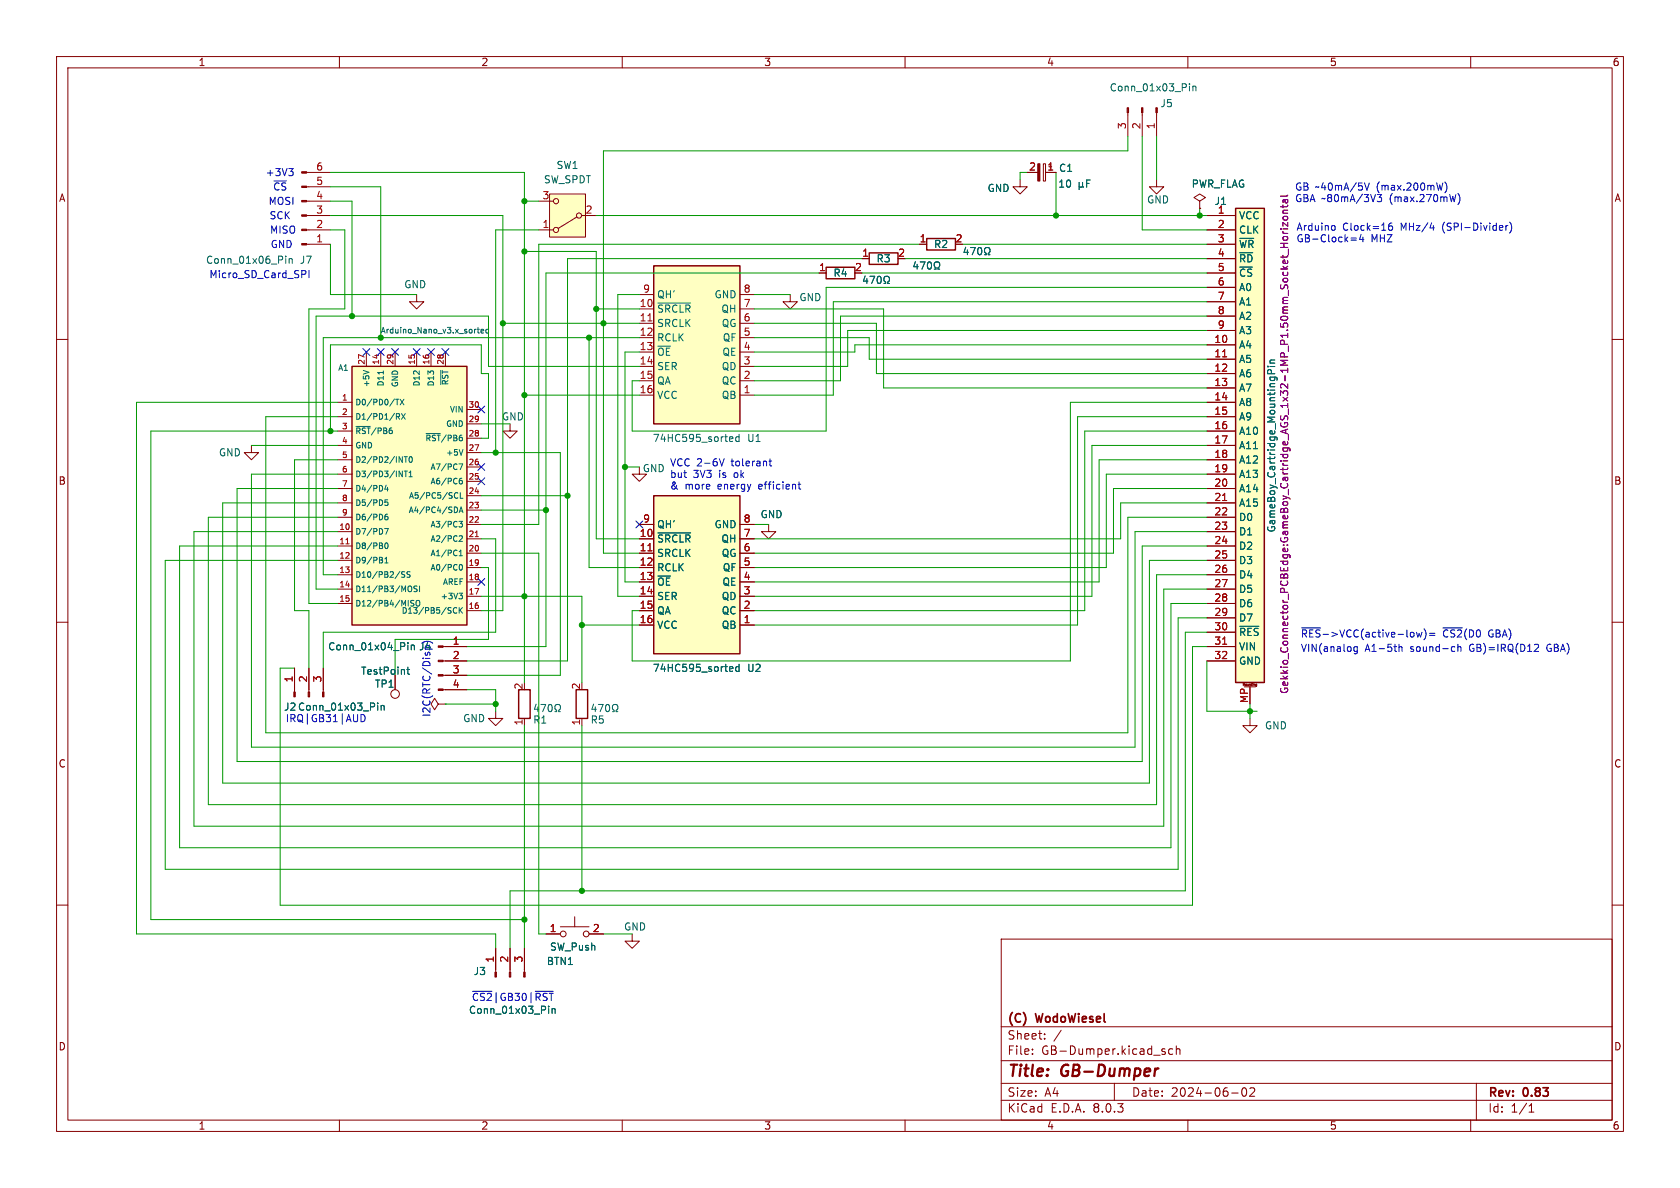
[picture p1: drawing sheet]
<svg xmlns="http://www.w3.org/2000/svg" width="297mm" height="210mm" viewBox="0 0 297 210" stroke-linecap="round" stroke-linejoin="round" font-family="sans-serif">
<g fill="none" stroke="#840000" stroke-width=".18">
<path d="M10 10h277v190h-277zM12 12h273v186h-273zM60 10v2M110 10v2M160 10v2M210 10v2M260 10v2M10 60h2M285 60h2M135.9 92.7v1.3h1.3l-1.3 1.3-1.3-1.3h1.3M10 110h2M285 110h2"/>
<path d="M10 160h2M285 160h2M177 166h108v32h-108zM60 198v2M110 198v2M160 198v2M177 194.5h108M177 191.5h108M177 187.5h108M177 181.5h108M182.5 186.3v.1M182.5 185.5v.1"/>
<path d="M184.7 183.6v.1M184.7 182.8v.1M187.6 182.1l-1.3 2M197 191.5v3M205.6 185.9l.4 .1v.2l-.2 .2h-.3M205.6 185.4l.4 .1M207.3 185.5l-.4-.1-.3 .3v.4l.1 .2h.6M208 185.5l.2-.1 .3 .1 .1 .9M208 184.9v1.5M210 198v2M217.7 193.2h1.2M219.7 192.4l.2-.1a.81 .81 0 0 1 .6 .6 .81 .81 0 0 1-.3 .8l-.2 .1a.81 .81 0 0 1-.3-1.4z"/>
<path d="M221 192.4l.5-.1 .2 .1 .1 .3-.9 1.1h.9M260 198v2M261 191.5v6.5M270.3 196.6h.9M270.3 195.5l.4-.4v1.5"/>
</g>
<path d="M204.8 188.9l-.4 .1" fill="none" stroke="#840000" stroke-width=".4"/>
<path d="M115.6 87.6h15.2v28h-15.2z" fill="#ffffc2"/>
<path d="M146 47.2h5.1v2.1h-5.1zM153.7 44.7h5v2h-5zM163.8 42.2h5.1v2h-5.1zM115.6 87.6h15.2v28h-15.2zM91.7 121.9h2v5.1h-2zM101.9 121.9h2v5.1h-2z" fill="none" stroke="#840000" stroke-width=".25"/>
<g fill="none" stroke="#840000" stroke-width=".18">
<path d="M199.4 19.9v4.2M201.9 19.9v4.2M204.5 19.9v4.2M54.2 30.5h4.2M54.2 33h4.2M54.2 35.6h4.2M54.2 38.1h4.2M180.3 31.8v1.2h1.3l-1.3 1.3-1.2-1.3h1.2M181.6 30.5h1.9M184.5 29h.3v3h-.3zM184.8 30.5h1.9M54.2 43.2h4.2"/>
<path d="M54.2 40.6h4.2M139.7 52.1v1.2h1.3l-1.3 1.3-1.3-1.3h1.3M144.8 48.3h1.2M152.4 45.7h1.3M162.6 43.2h1.2M44.4 78.7v1.3h1.3l-1.3 1.3-1.2-1.3h1.2M113 82.6v1.2h1.3l-1.3 1.3-1.2-1.3h1.2M113 95.3h2.6M113 97.8h2.6M113 92.7h2.6M130.8 95.3h2.5M130.8 97.8h2.5"/>
<path d="M130.8 92.7h2.5M69.8 119.4v2.5M78.3 119.4h4.2M78.3 116.8h4.2M78.3 114.3h4.2M113 110.5h2.6M113 100.3h2.6M113 102.9h2.6M113 105.4h2.6M113 108h2.6M130.8 110.5h2.5M130.8 100.3h2.5"/>
<path d="M130.8 102.9h2.5M130.8 105.4h2.5M130.8 108h2.5M77.5 124.5l-.7-1.1-.6 1.1 .6 1 .7-1h1.2M78.3 121.9h4.2M78.7 124.5h.1M92.7 127v1.3M102.9 127v1.3M221 127v1.3h1.2l-1.2 1.2-1.3-1.2h1.3M96.5 165.1h2.6M99.1 163.8h5M101.6 162.1v1.7"/>
<path d="M104.1 165.1h2.6M111.8 165.1v1.3h1.2l-1.2 1.2-1.3-1.2h1.3"/>
<circle cx="69.8" cy="122.7" r=".76"/>
<circle cx="99.6" cy="165.1" r=".51"/>
<circle cx="103.6" cy="165.1" r=".51"/>
</g>
<g fill="none" stroke="#006464" stroke-width=".18">
<path d="M210.3 14.8v.1M210.3 15.2v.9M210.9 15.2v.9M210.9 15.3l.2-.1 .3 .1v.8M190.8 32.2v1.3M190.8 32.9l.2 .2h.2l.2-.2M191.4 32.9l.2 .2M191.4 32.2v.7M192.1 32.4h.4M192.7 31.8h-.6v1.3M50.5 45.3v.1M50.5 45.7v.9"/>
<path d="M51.1 45.7v.9M51.1 45.8l.2-.1 .3 .1 .1 .8M152.9 48.8l-.3 .9h.8M153.2 49.3v.8M153.8 48.8h.8l-.5 1.3M155.2 49l.2-.2a.68 .68 0 0 1 .4 .7 .68 .68 0 0 1-.4 .6l-.2-.1-.1-.4zM156.3 50.1h.3v-.2a.54 .54 0 0 1-.3-.8 .54 .54 0 0 1 .8-.2 .58 .58 0 0 1-.2 1v.2h.3M161.8 46.2l-.3 .9h.8M162.1 46.7v.9M162.7 46.3h.8l-.5 1.3M164.1 46.4l.2-.1a.68 .68 0 0 1 .4 .6 .68 .68 0 0 1-.4 .7l-.2-.2-.1-.3zM165.2 47.6h.3v-.3a.54 .54 0 0 1-.3-.7 .54 .54 0 0 1 .7-.2 .58 .58 0 0 1-.1 .9v.3h.3"/>
<path d="M170.7 43.7l-.3 .9h.8M171 44.2v.8M171.6 43.8h.8l-.5 1.2M173 43.8h.1a.68 .68 0 0 1 .5 .6 .68 .68 0 0 1-.5 .6 .84 .84 0 0 1-.1-1.2zM174.1 45h.3v-.2a.54 .54 0 0 1-.3-.8 .54 .54 0 0 1 .7-.2 .58 .58 0 0 1-.1 1v.2h.3M116.3 94.2h5.8M71.9 118.4h.5M72.1 113.6v.1M72.1 114v.9M72.1 117.9v1.1l.3 .2M72.7 114v.9M72.7 114.2l.2-.2 .3 .1 .1 .8"/>
<path d="M129.1 117.8l.4 .1 .1 .2-.6 .2M129.5 118.6l-.4 .1M130.7 117.9l-.4-.1-.2 .3 .1 .5h.5M130.7 117.4v1.3M94.8 124.5l-.3 .9h.8M95.1 125v.8M95.6 124.5h.9l-.6 1.3M97 124.7l.2-.2a.68 .68 0 0 1 .4 .7 .68 .68 0 0 1-.4 .6l-.2-.1-.1-.4zM98.1 125.8h.3v-.2a.54 .54 0 0 1-.3-.8 .54 .54 0 0 1 .8-.2 .58 .58 0 0 1-.1 1v.2h.3M104.9 124.5l-.3 .9h.8M105.2 125v.8M105.8 124.5h.8l-.5 1.3"/>
<path d="M107.2 124.7l.2-.2a.68 .68 0 0 1 .4 .7 .68 .68 0 0 1-.4 .6l-.2-.1-.1-.4zM108.3 125.8h.3v-.2a.54 .54 0 0 1-.3-.8 .54 .54 0 0 1 .8-.2 .58 .58 0 0 1-.2 1v.2h.3"/>
</g>
<path d="M114.5 97.4h.8" fill="none" stroke="#a90000" stroke-width=".18"/>
<g fill="#840000" stroke="#840000" stroke-width=".18">
<path d="M183.5 29h.3v3h-.3z"/>
<path d="M53.3 30.4h.9v.2h-.9z"/>
<path d="M53.3 32.9h.9v.2h-.9z"/>
<path d="M53.3 35.4h.9v.3h-.9z"/>
<path d="M53.3 38h.9v.2h-.9z"/>
<path d="M53.3 40.5h.9v.3h-.9z"/>
<path d="M53.3 43.1h.9v.2h-.9z"/>
<path d="M77.5 121.8h.8v.2h-.8z"/>
<path d="M77.5 119.3h.8v.2h-.8z"/>
<path d="M77.5 116.7h.8v.3h-.8z"/>
<path d="M77.5 114.2h.8v.2h-.8z"/>
<path d="M199.3 19.1h.2v.8h-.2z"/>
<path d="M201.8 19.1h.3v.8h-.3z"/>
<path d="M204.3 19.1h.3v.8h-.3z"/>
</g>
<path d="M115.6 47h15.2v27.9h-15.2z" fill="#ffffc2"/>
<path d="M115.6 47h15.2v27.9h-15.2z" fill="none" stroke="#840000" stroke-width=".25"/>
<g fill="none" stroke="#840000" stroke-width=".18">
<path d="M204.5 31.8v1.2h1.2l-1.2 1.3-1.3-1.3h1.3M113 54.6h2.6M113 57.2h2.6M113 59.7h2.6M113 52.1h2.6M130.8 54.6h2.5M130.8 57.2h2.5M130.8 59.7h2.5M130.8 52.1h2.5M113 69.9h2.6M113 62.2h2.6M113 64.8h2.6"/>
<path d="M113 67.3h2.6M130.8 69.9h2.5M130.8 62.2h2.5M130.8 64.8h2.5M130.8 67.3h2.5"/>
</g>
<path d="M116.3 53.6h5.8M129.1 77.2l.4 .1 .1 .2-.6 .1M129.5 78h-.4M130.7 77.3l-.4-.1-.2 .2 .1 .6h.5M130.7 76.8v1.2" fill="none" stroke="#006464" stroke-width=".18"/>
<path d="M114.5 56.7h.8" fill="none" stroke="#a90000" stroke-width=".18"/>
<path d="M97.2 34.3h6.3v7.6h-6.3z" fill="#ffffc2"/>
<g fill="none" stroke="#840000" stroke-width=".18">
<path d="M95.2 35.6h2.6M97.2 34.3h6.3v7.6h-6.3zM102 38.4l-3.3 2M102.9 38.1h2.5M73.7 52.1v1.2h1.2l-1.2 1.3-1.3-1.3h1.3M95.2 40.6h2.6M90.2 74.9v1.3h1.2l-1.2 1.3-1.3-1.3h1.3M87.6 125.7v1.3h1.3l-1.3 1.3-1.2-1.3h1.2M87.6 167.6v4.3M90.2 167.6v4.3M92.7 167.6v4.3"/>
<circle cx="98.3" cy="35.6" r=".46"/>
<circle cx="102.4" cy="38.1" r=".46"/>
<circle cx="98.3" cy="40.6" r=".46"/>
</g>
<g fill="#840000" stroke="#840000" stroke-width=".18">
<path d="M92.6 171.9h.2v.8h-.2z"/>
<path d="M90 171.9h.3v.8h-.3z"/>
<path d="M87.5 171.9h.3v.8h-.3z"/>
</g>
<path d="M97 178.3v.8M97.6 178.3v.8M97.6 178.4l.2-.1 .3 .1v.7" fill="none" stroke="#006464" stroke-width=".18"/>
<path d="M218.4 36.8h5.1v83.9h-5.1z" fill="#ffffc2"/>
<path d="M218.4 36.8h5.1v83.9h-5.1z" fill="none" stroke="#840000" stroke-width=".25"/>
<g fill="none" stroke="#840000" stroke-width=".18">
<path d="M212.1 35.6l1-.7-1-.6-1 .6 1 .7v1.2M212.1 36.8h.1M213.4 38.1h5M213.4 40.6h5M213.4 43.2h5M213.4 45.7h5M213.4 48.3h5M213.4 50.8h5M213.4 53.3h5M213.4 55.9h5M213.4 58.4h5M213.4 61h5"/>
<path d="M213.4 63.5h5M213.4 66h5M213.4 68.6h5M213.4 71.1h5M213.4 73.7h5M213.4 76.2h5M213.4 78.7h5M213.4 81.3h5M213.4 83.8h5M213.4 86.4h5M213.4 88.9h5M213.4 91.4h5"/>
<path d="M213.4 94h5M213.4 96.5h5M213.4 99.1h5M52.1 118.1v4.2M54.6 118.1v4.2M57.1 118.1v4.2M213.4 101.6h5M213.4 104.1h5M213.4 106.7h5M213.4 109.2h5M213.4 111.8h5M213.4 114.3h5"/>
<path d="M213.4 116.8h5M219.8 121.2v-.4l.1 .3 .1-.3v.4M220 121.4h2M221 121.4v3.1M221.3 120.8v.3M221.5 120.8h.1M221.5 120.8v.1M222 121.1v.1M222 121.2h.1M222 121v.1M222.1 120.9h.1v.4h-.2M222.1 120.9l-.1 .1"/>
<path d="M222.2 121.2h-.1"/>
</g>
<path d="M216.1 63.1h.8M216.1 88.5h.8M216.1 113.9h.8" fill="none" stroke="#a90000" stroke-width=".18"/>
<g fill="none" stroke="#006464" stroke-width=".18">
<path d="M224.1 64.8h.1M224.5 66.7h1.1l.1 .1M224.5 64.8h.9M224.5 64.2h.9M224.6 66.7l-.1 .1M224.8 66.1l-.1-.6-.2-.2-.3 .1-.1 .7h1.3M225.3 66.7l.1 .1M225.4 63.6l-.8 .1-.1 .3 .1 .2M219.2 110.7h3.3M66.8 124.3v.1M66.8 124.7v.8M67.4 124.7v.8"/>
<path d="M67.4 124.8l.2-.1 .3 .1v.7"/>
</g>
<g fill="none" stroke="#840084" stroke-width=".18">
<path d="M226.8 36.2v.5M226.8 37.7h.9M226.9 38.4l.5-.2 .2 .2 .1 .3-.3 .2h-.3l-.3-.2zM227.1 35.3l.1 .4 .2 .2 .3-.2-.1-.4M227.7 35.3h-.8v.5M227.7 37.2h-.8l-.1 .3 .1 .2M227.7 39.3v.7l-.9-.7v.7M227.7 36.2l-.2 .3h-1.1M227.7 34.5l-.2 .2h-1.1M226.4 43.7h1.3M226.4 43h1.3M226.4 40.5h.1"/>
<path d="M226.8 40.9l.3 .4M226.8 41.3h.9M226.8 40.5h.9M226.9 41.9h.6l.2 .1-.1 .4-.2 .1-.5-.1-.1-.2zM227 43v.7M227.8 44v1"/>
</g>
<g fill="#840000" stroke="#840000" stroke-width=".18">
<path d="M57 122.3h.3v.9h-.3z"/>
<path d="M54.5 122.3h.2v.9h-.2z"/>
<path d="M51.9 122.3h.3v.9h-.3z"/>
</g>
<path d="M62.2 64.8h20.3v45.7h-20.3z" fill="#ffffc2"/>
<path d="M62.2 64.8h20.3v45.7h-20.3z" fill="none" stroke="#840000" stroke-width=".25"/>
<g fill="none" stroke="#840000" stroke-width=".18">
<path d="M181.6 30.5h1.9M184.8 30.5h1.9M212.1 36.8h.1M213.4 38.1h5M144.8 48.3h1.2M152.4 45.7h1.3M162.6 43.2h1.2M213.4 48.3h5M213.4 40.6h5M213.4 43.2h5M213.4 45.7h5M213.4 50.8h5"/>
<path d="M213.4 53.3h5M213.4 55.9h5M213.4 58.4h5M59.7 71.1h2.5M59.7 73.7h2.5M59.7 76.2h2.5M59.7 78.7h2.5M64.8 62.2v2.6M67.3 62.2v2.6M69.8 62.2v2.6M73.7 62.2v2.6M76.2 62.2v2.6"/>
<path d="M78.7 62.2v2.6M82.5 77.5h2.6M82.5 74.9h2.6M82.5 72.4h2.6M213.4 71.1h5M213.4 73.7h5M213.4 76.2h5M213.4 78.7h5M213.4 61h5M213.4 63.5h5M213.4 66h5M213.4 68.6h5"/>
<path d="M59.7 94h2.5M59.7 96.5h2.5M59.7 99.1h2.5M59.7 81.3h2.5M59.7 83.8h2.5M59.7 86.4h2.5M59.7 88.9h2.5M59.7 91.4h2.5M82.5 97.8h2.6M82.5 95.3h2.6M82.5 92.7h2.6M82.5 90.2h2.6"/>
<path d="M82.5 87.6h2.6M82.5 85.1h2.6M82.5 82.6h2.6M82.5 80h2.6M113 97.8h2.6M113 95.3h2.6M113 92.7h2.6M130.8 97.8h2.5M130.8 95.3h2.5M130.8 92.7h2.5M213.4 94h5M213.4 96.5h5"/>
<path d="M213.4 99.1h5M213.4 81.3h5M213.4 83.8h5M213.4 86.4h5M213.4 88.9h5M213.4 91.4h5M52.1 118.1v3.8M54.6 118.1v3.8M57.1 118.1v3.8M59.7 101.6h2.5M59.7 104.1h2.5M59.7 106.7h2.5"/>
<path d="M69.8 119.4v2.5M78.7 114.3h3.8M78.7 116.8h3.8M78.7 119.4h3.8M82.5 108h2.6M82.5 105.4h2.6M82.5 102.9h2.6M82.5 100.3h2.6M113 108h2.6M113 105.4h2.6M113 102.9h2.6M113 100.3h2.6"/>
<path d="M113 110.5h2.6M130.8 108h2.5M130.8 105.4h2.5M130.8 102.9h2.5M130.8 100.3h2.5M130.8 110.5h2.5M213.4 101.6h5M213.4 104.1h5M213.4 106.7h5M213.4 114.3h5M213.4 116.8h5M213.4 109.2h5"/>
<path d="M213.4 111.8h5M78.7 121.9h3.8M221 121.4v3.1M87.6 167.6v3.9M90.2 167.6v3.9M92.7 167.6v3.9M96.5 165.1h2.6M104.1 165.1h2.6"/>
</g>
<g fill="none" stroke="#006464" stroke-width=".18">
<path d="M190.8 32.2v1.3M190.8 32.9l.2 .2h.2l.2-.2M191.4 32.9l.2 .2M191.4 32.2v.7M192.1 32.4h.4M192.7 31.8h-.6v1.3M84.4 58.2h.3M84.5 57.9v.8l.2 .2M85 58.5l.5-.1v-.1l-.3-.1-.2 .2 .1 .4h.4M86.4 58.3l-.3-.1-.2 .2 .1 .4h.4M86.4 57.9v1M152.9 48.8l-.3 .9h.8"/>
<path d="M153.2 49.3v.8M153.8 48.8h.8l-.5 1.3M155.2 49l.2-.2a.68 .68 0 0 1 .4 .7 .68 .68 0 0 1-.4 .6l-.2-.1-.1-.4zM156.3 50.1h.3v-.2a.54 .54 0 0 1-.3-.8 .54 .54 0 0 1 .8-.2 .58 .58 0 0 1-.2 1v.2h.3M161.8 46.2l-.3 .9h.8M162.1 46.7v.9M162.7 46.3h.8l-.5 1.3M164.1 46.4l.2-.1a.68 .68 0 0 1 .4 .6 .68 .68 0 0 1-.4 .7l-.2-.2-.1-.3zM165.2 47.6h.3v-.3a.54 .54 0 0 1-.3-.7 .54 .54 0 0 1 .7-.2 .58 .58 0 0 1-.1 .9v.3h.3M170.7 43.7l-.3 .9h.8M171 44.2v.8M171.6 43.8h.8l-.5 1.2"/>
<path d="M173 43.8h.1a.68 .68 0 0 1 .5 .6 .68 .68 0 0 1-.5 .6 .84 .84 0 0 1-.1-1.2zM174.1 45h.3v-.2a.54 .54 0 0 1-.3-.8 .54 .54 0 0 1 .7-.2 .58 .58 0 0 1-.1 1v.2h.3M62.9 75.4h2.6M64.2 65.5l1 .3M67.8 65.6v.5M69.9 70.6h.6M70.1 73.1h.4l.1 .2v.3h-.5M70.3 73.6l.3 .5M70.7 70.6l.7 1M71 73.1l.6 1M71.4 70.6l-.7 1M71.6 73.1l-.6 1"/>
<path d="M75.3 76.6h2.5M77.9 65.5v2.5M81.8 79.5l-.3 1M224.1 64.8h.1M224.5 66.7h1.1l.1 .1M224.5 64.8h.9M224.5 64.2h.9M224.6 66.7l-.1 .1M224.8 66.1l-.1-.6-.2-.2-.3 .1-.1 .7h1.3M225.3 66.7l.1 .1M225.4 63.6l-.8 .1-.1 .3 .1 .2M68 93.4h.6l-.4 1"/>
<path d="M68 91.5l.2-.2 .4 .2v.2l-.2 .2-.4-.2M68 99.5h.6M68 98.8l.3-.3v1M68.2 96h.1a.53 .53 0 0 1 .3 .5 .53 .53 0 0 1-.3 .5 .66 .66 0 0 1-.1-1zM68.3 85.8l-.3 .7h.6M68.5 86.1v.7M68.5 90.9h-.3l-.2 .4M68.6 88.4h-.5l-.1 .4h.5l.1 .5-.2 .1-.4-.1M71.5 80.7h.5M71.5 83.3h.5M71.7 80.7v1M71.7 83.3v1"/>
<path d="M72.3 84.3h.6M72.3 83.6l.3-.3v1M72.4 80.8l.2-.1a.53 .53 0 0 1 .3 .5 .53 .53 0 0 1-.3 .5l-.3-.3zM80.5 87.1l.4 .1M80.6 89.6a.54 .54 0 0 1 .3 .5 .54 .54 0 0 1-.3 .5M80.9 88h-.4M81.1 92.2h.7l-.4 .3 .3 .1v.5h-.5M81.1 82h.7l-.4 1M81.2 85.1l.2-.2 .4 .2v.3l-.2 .1-.4-.1M81.2 94.8l.4-.1 .2 .3-.7 .7h.7M81.2 98.2h.6M81.2 97.5l.3-.3v1"/>
<path d="M81.2 90.6l.3-1 .3 1M81.3 90.3h.5M81.4 87.1v1h.4M81.7 84.5l-.3 .1-.2 .4M116.3 94.2h5.8M71.6 101.1h-.6v.3l.5 .2 .1 .3-.2 .2-.4-.1M71.9 118.4h.5M72.1 113.6v.1M72.1 114v.9M72.1 117.9v1.1l.3 .2M72.5 101.1h-.4l-.2 .1 .1 .3 .5 .2v.3h-.6M72.6 103.6l.2 .3-.1 .6-.1 .1"/>
<path d="M72.6 106.5l.5 .2 .1 .2-.2 .2h-.4M72.7 114v.9M72.7 114.2l.2-.2 .3 .1 .1 .8M73.2 106.2h-.6M73.6 106.3l.2-.2a.34 .34 0 0 1 .4 .4v.3a.33 .33 0 0 1-.3 .3 .33 .33 0 0 1-.3-.3zM73.7 103.6l-.5 .1v.3l.4 .2 .1 .2-.1 .2-.4-.1M74.2 103.6v1M80.2 108.2l.3 .2 .3-.1M80.8 107.5l-.3-.1-.3 .2M81.1 104.9h.7l-.4 .3 .3 .1 .1 .4-.2 .2h-.3M81.2 107.4v1M81.2 100.2l.2-.4a.53 .53 0 0 1 .4 .5 .53 .53 0 0 1-.4 .5l-.2-.4"/>
<path d="M81.3 107.8l.5 .6M81.8 107.4l-.6 .6M129.1 117.8l.4 .1 .1 .2-.6 .2M129.5 118.6l-.4 .1M130.7 117.9l-.4-.1-.2 .3 .1 .5h.5M130.7 117.4v1.3M219.2 110.7h3.3M66.8 124.3v.1M66.8 124.7v.8M67.4 124.7v.8M67.4 124.8l.2-.1 .3 .1v.7M97 178.3v.8"/>
<path d="M97.6 178.3v.8M97.6 178.4l.2-.1 .3 .1v.7"/>
</g>
<path d="M216.1 63.1h.8M61.2 96.1h.5M84 94.9h.6M114.5 97.4h.8M216.1 88.5h.8M216.1 113.9h.8" fill="none" stroke="#a90000" stroke-width=".18"/>
<g fill="none" stroke="#0000c2" stroke-width=".18">
<path d="M51 29.8h.8l-.4 .5M51.6 30.3l.2 .2v.3l-.2 .3M235.6 39.9h.3l.1 .2v.5l-.4 .1M241.2 32.3l.5 1.3 .4-1.3M244.3 34.4l-.5 .5 .4 .1v.5l-.2 .2-.5-.2M246.1 39.4l-.4 .1a.85 .85 0 0 0 0 1.2l.4-.1 .1-.4-.2-.3-.4 .1-.1 .2M253.4 39.9v.8M255.1 32.3l-.3 1.3M255.4 32.2a1.47 1.47 0 0 1 .1 1.8M257.4 34.4l-.3 1.3M257.7 34.2a1.46 1.46 0 0 1 0 1.9M266.2 39.9v.8"/>
<path d="M266.6 39.9l-.4 .2M266.9 39.3a1.46 1.46 0 0 1 0 1.9M53.4 47.8h.4l.3 .3-.1 .3-.6 .1M54.6 47.8v1.3M238.8 42.1h1M238.8 42.5h1M240.6 41.4l-.3 .9h.8M240.9 41.9v.9M252.8 40.3h.8M127.2 81.1l.4 1.3 .4-1.3M135.9 81.5h.5M136.1 81.1v1.1l.3 .2"/>
<path d="M141.1 85.6h.5M141.3 85.2v1.1l.3 .2M76.3 113.5l.2 .2M230.1 111h3.4M239.9 114.3v1l-.2 .3-.3-.1M239.9 114.4l-.3-.1-.3 .3 .2 .5h.4M247.3 114.4l.2-.1 .3 .1 .1 .8M247.3 113.9v1.3M251.7 111.2a1.46 1.46 0 0 1 0 1.9M252.7 112h1M252.7 112.3h1M255.1 111h3.4"/>
<path d="M257.7 114.4l.2-.1 .3 .1 .1 .8M257.7 113.9v1.3M271.5 113.9h.4l.1 .3-.8 1h.8M63.8 126.3v1.3l.6-.2 .2-.4-.1-.4M83.5 175.2h3.5M94.6 175.2h3.2"/>
</g>
<g fill="none" stroke="#009600" stroke-width=".18">
<path d="M58.4 35.6h3.8v20.3M58.4 30.5h34.3v90.2M58.4 38.1h30.5v69.9h-3.8M58.4 33h8.9v26.7M92.7 35.6h2.5M105.4 38.1h108M181.6 30.5h-1.3v1.3M186.7 30.5v7.6M199.4 24.1v2.6h-92.7v71.1h6.3M201.9 24.1v16.5h11.5M204.5 24.1v7.7M212.1 36.8v1.3"/>
<path d="M58.4 40.6h2.6v14h-6.4v52.1h5.1M58.4 43.2v8.9h15.3M88.9 57.2h24.1M92.7 44.5h12.7v50.8h7.6M95.2 40.6h-7.6v39.4M104.1 59.7v40.6h8.9M105.4 54.6h7.6M113 59.7h-55.9v41.9h2.6M113 52.1h-3.8v53.3h3.8M133.3 59.7h20.4v3.8h59.7M133.3 57.2h21.6v8.8h58.5M133.3 54.6h22.9v14h57.2"/>
<path d="M133.3 52.1h6.4M144.8 48.3h-48.3v66h-14M152.4 45.7h-52.1v71.1h-17.8M152.4 48.3h61M160 45.7h53.4M162.6 43.2h-67.4v49.5h-10.1M170.2 43.2h43.2M213.4 58.4h-63.5v6.4h-16.6M213.4 55.9h-64.8v11.4h-15.3M213.4 50.8h-67.4v25.4h-34.2v-8.9h1.2M213.4 53.3h-66.1v16.6h-14M44.4 78.7h15.3"/>
<path d="M58.4 76.2v-15.2h26.7v5h1.3v11.5h-1.3M59.7 76.2h-33v86.4h66M59.7 73.7h-12.7v55.8h152.4v-38.1h14M59.7 71.1h-35.6v94h63.5v2.5M85.1 74.9h5.1M92.7 69.9h20.3M113 64.8h-26.6v-8.9h-30.5v48.2h3.8M113 62.2h-2.5v40.7h2.5M213.4 61h-62.3v1.2h-17.8M213.4 76.2h-21.6v31.8h-58.5M213.4 73.7h-22.9v36.8h-57.2M213.4 78.7h-20.4v26.7h-59.7"/>
<path d="M213.4 71.1h-24.2v45.7h-77.4v-8.8h1.2M59.7 81.3h-7.6v26.7h2.5v10.1M59.7 94h-25.4v52.1h171.4v-42h7.7M59.7 91.4h-22.9v50.8h167.7v-40.6h8.9M59.7 96.5h-28v53.4h175.3v-43.2h6.4M59.7 88.9h-20.3v49.5h163.8v-39.3h10.2M59.7 83.8h-15.3v48.3h156.3v-38.1h12.7M59.7 86.4h-17.8v48.2h160v-38.1h11.5M59.7 99.1h-30.5v54.6h179.1v-44.5h5.1M85.1 95.3h2.5v16.5h-30.5v6.3M85.1 90.2h11.4M85.1 87.6h15.2"/>
<path d="M85.1 80h14v39.4h-16.6M85.1 97.8h10.1v67.3h1.3M110.5 82.6h2.5M133.3 92.7h2.6M213.4 81.3h-19.1v21.6h-61M213.4 83.8h-17.8v16.5h-62.3M213.4 88.9h-15.3v6.4h-64.8M213.4 86.4h-16.6v11.4h-63.5M85.1 105.4h17.8v15.3M85.1 100.3h1.3v12.7h-16.6v6.4M102.9 110.5h10.1M213.4 114.3h-2.6v45.7h-161.3v-41.9h2.6"/>
<path d="M213.4 111.8h-3.9v45.7h-119.3v10.1M213.4 116.8v8.9h8.8M78.7 124.5h8.9M82.5 121.9h5.1v3.8M92.7 128.3v39.3M102.9 128.3v29.2M221 124.5v2.5M106.7 165.1h5.1"/>
</g>
<g fill="none" stroke="#000084" stroke-width=".18">
<path d="M64.2 61.6l1.2 1.2M65.4 61.6l-1.2 1.2M66.7 61.6l1.2 1.2M67.9 61.6l-1.2 1.2M69.2 61.6l1.3 1.2M70.5 61.6l-1.3 1.2M73.1 61.6l1.2 1.2M74.3 61.6l-1.2 1.2M75.6 61.6l1.2 1.2M76.8 61.6l-1.2 1.2M78.1 61.6l1.2 1.2M79.3 61.6l-1.2 1.2"/>
<path d="M84.5 71.8l1.2 1.2M85.7 71.8l-1.2 1.2M84.5 81.9l1.2 1.3M84.5 84.5l1.2 1.2M85.7 81.9l-1.2 1.3M85.7 84.5l-1.2 1.2M112.4 92.1l1.2 1.2M113.6 92.1l-1.2 1.2M84.5 102.3l1.2 1.2M85.7 102.3l-1.2 1.2"/>
</g>
<g fill="none" stroke="#840084" stroke-width=".18">
<path d="M226.8 36.2v.5M226.8 37.7h.9M226.9 38.4l.5-.2 .2 .2 .1 .3-.3 .2h-.3l-.3-.2zM227.1 35.3l.1 .4 .2 .2 .3-.2-.1-.4M227.7 35.3h-.8v.5M227.7 37.2h-.8l-.1 .3 .1 .2M227.7 39.3v.7l-.9-.7v.7M227.7 36.2l-.2 .3h-1.1M227.7 34.5l-.2 .2h-1.1M226.4 43.7h1.3M226.4 43h1.3M226.4 40.5h.1"/>
<path d="M226.8 40.9l.3 .4M226.8 41.3h.9M226.8 40.5h.9M226.9 41.9h.6l.2 .1-.1 .4-.2 .1-.5-.1-.1-.2zM227 43v.7M227.8 44v1"/>
</g>
<g fill="#009600" stroke="#009600" stroke-width=".18">
<circle cx="106.7" cy="57.2" r=".46"/>
<circle cx="105.4" cy="54.6" r=".46"/>
<circle cx="92.7" cy="35.6" r=".46"/>
<circle cx="92.7" cy="44.5" r=".46"/>
<circle cx="110.5" cy="82.6" r=".46"/>
<circle cx="104.1" cy="59.7" r=".46"/>
<circle cx="67.3" cy="59.7" r=".46"/>
<circle cx="62.2" cy="55.9" r=".46"/>
<circle cx="58.4" cy="76.2" r=".46"/>
<circle cx="102.9" cy="110.5" r=".46"/>
<circle cx="87.6" cy="124.5" r=".46"/>
<circle cx="96.5" cy="90.2" r=".46"/>
<circle cx="92.7" cy="105.4" r=".46"/>
<circle cx="92.7" cy="69.9" r=".46"/>
<circle cx="88.9" cy="57.2" r=".46"/>
<circle cx="87.6" cy="80" r=".46"/>
<circle cx="100.3" cy="87.6" r=".46"/>
<circle cx="221" cy="125.7" r=".46"/>
<circle cx="212.1" cy="38.1" r=".46"/>
<circle cx="186.7" cy="38.1" r=".46"/>
<circle cx="102.9" cy="157.5" r=".46"/>
<circle cx="92.7" cy="162.6" r=".46"/>
</g>
<g font-size="2.8" fill="#840000">
<text x="178" y="190.9">Title:</text>
<text x="187.7" y="190.9">GB-Dumper</text>
</g>
<g font-size="2.1" fill="#840000">
<text x="178" y="184">Sheet:</text>
<text x="178" y="181.2">(C)</text>
<text x="183.2" y="181.2">WodoWiesel</text>
<text x="178" y="186.7">File:</text>
<text x="184.1" y="186.7">GB-Dumper.kicad_sch</text>
<text x="178" y="196.9">KiCad</text>
<text x="178" y="194.1">Size:</text>
<text x="184.7" y="194.1">A4</text>
<text x="185.7" y="196.9">E.D.A.</text>
<text x="193.3" y="196.9">8.0.3</text>
<text x="200" y="194.1">Date:</text>
<text x="207" y="194.1">2024-06-02</text>
<text x="263" y="194.3">Rev:</text>
<text x="263" y="196.9">Id:</text>
<text x="267.1" y="196.9">1/1</text>
<text x="269.4" y="194.3">0.83</text>
</g>
<g font-size="1.8" fill="#840000">
<text x="35" y="11.9">1</text>
<text x="85" y="11.9">2</text>
<text x="135" y="11.9">3</text>
<text x="185" y="11.9">4</text>
<text x="235" y="11.9">5</text>
<text x="285" y="11.9">6</text>
<text x="10.3" y="35.9">A</text>
<text x="285.3" y="35.9">A</text>
<text x="10.3" y="85.9">B</text>
<text x="285.3" y="85.9">B</text>
<text x="10.3" y="135.9">C</text>
<text x="285.3" y="135.9">C</text>
<text x="10.3" y="185.9">D</text>
<text x="285.3" y="185.9">D</text>
<text x="35" y="199.9">1</text>
<text x="85" y="199.9">2</text>
<text x="135" y="199.9">3</text>
<text x="185" y="199.9">4</text>
<text x="235" y="199.9">5</text>
<text x="285" y="199.9">6</text>
</g>
<g font-size="1.8" fill="#006464">
<text x="196.1" y="16.4">Conn_01x03_Pin</text>
<text x="205.1" y="19.2">J5</text>
<text x="96.1" y="32.6">SW_SPDT</text>
<text x="98.3" y="30.1">SW1</text>
<text x="174.5" y="34.1">GND</text>
<text x="187" y="33.4">10</text>
<text x="187.1" y="30.6">C1</text>
<text x="210.6" y="33.4">PWR_FLAG</text>
<text x="202.7" y="36.2">GND</text>
<text x="214.6" y="36.4">J1</text>
<text x="218.9" y="39">VCC</text>
<text x="218.9" y="41.5">CLK</text>
<text x="36.3" y="46.8">Conn_01x06_Pin</text>
<text x="52.9" y="46.8">J7</text>
<text x="154.9" y="46.6">R3</text>
<text x="165" y="44">R2</text>
<text x="218.9" y="44">~{WR}</text>
<text x="218.9" y="46.6">~{RD}</text>
<text x="71.4" y="51.2">GND</text>
<text x="116.1" y="52.9">QH'</text>
<text x="126.2" y="52.9">GND</text>
<text x="141.2" y="53.4">GND</text>
<text x="147.2" y="49.1">R4</text>
<text x="218.9" y="49.1">~{CS}</text>
<text x="218.9" y="51.7">A0</text>
<text x="116.1" y="55.5">~{SRCLR}</text>
<text x="116.1" y="58">SRCLK</text>
<text x="127.4" y="55.5">QH</text>
<text x="127.5" y="58">QG</text>
<text x="218.9" y="54.2">A1</text>
<text x="218.9" y="56.7">A2</text>
<text x="218.9" y="59.3">A3</text>
<text x="116.1" y="60.6">RCLK</text>
<text x="116.1" y="63.1">~{OE}</text>
<text x="116.1" y="65.6">SER</text>
<text x="127.5" y="65.6">QD</text>
<text x="127.6" y="63.1">QE</text>
<text x="127.7" y="60.6">QF</text>
<text x="218.9" y="61.8">A4</text>
<text x="218.9" y="64.4">A5</text>
<text x="116.1" y="68.2">QA</text>
<text x="116.1" y="70.7">VCC</text>
<text x="127.5" y="70.7">QB</text>
<text x="127.5" y="68.2">QC</text>
<text x="218.9" y="66.9">A6</text>
<text x="218.9" y="69.4">A7</text>
<text x="218.9" y="72">A8</text>
<text x="88.6" y="74.5">GND</text>
<text x="218.9" y="74.5">A9</text>
<text x="218.9" y="77.1">A10</text>
<text x="38.6" y="80.9">GND</text>
<text x="113.5" y="83.7">GND</text>
<text x="115.3" y="78.3">74HC595_sorted</text>
<text x="132" y="78.3">U1</text>
<text x="218.9" y="79.6">A11</text>
<text x="218.9" y="82.1">A12</text>
<text x="218.9" y="84.7">A13</text>
<text x="218.9" y="87.2">A14</text>
<text x="218.9" y="89.8">A15</text>
<text x="116.1" y="93.6">QH'</text>
<text x="126.2" y="93.6">GND</text>
<text x="134.4" y="91.8">GND</text>
<text x="218.9" y="92.3">D0</text>
<text x="218.9" y="94.8">D1</text>
<text x="116.1" y="96.1">~{SRCLR}</text>
<text x="116.1" y="98.7">SRCLK</text>
<text x="116.1" y="101.2">RCLK</text>
<text x="127.4" y="96.1">QH</text>
<text x="127.5" y="98.7">QG</text>
<text x="127.7" y="101.2">QF</text>
<text x="218.9" y="97.4">D2</text>
<text x="218.9" y="99.9">D3</text>
<text x="116.1" y="103.7">~{OE}</text>
<text x="116.1" y="106.3">SER</text>
<text x="127.5" y="106.3">QD</text>
<text x="127.6" y="103.7">QE</text>
<text x="218.9" y="102.5">D4</text>
<text x="218.9" y="105">D5</text>
<text x="218.9" y="107.5">D6</text>
<text x="116.1" y="108.8">QA</text>
<text x="116.1" y="111.4">VCC</text>
<text x="127.5" y="111.4">QB</text>
<text x="127.5" y="108.8">QC</text>
<text x="218.9" y="110.1">D7</text>
<text x="218.9" y="112.6">~{RES}</text>
<text x="57.9" y="115.2">Conn_01x04_Pin</text>
<text x="63.7" y="119.5">TestPoint</text>
<text x="74" y="115.2">J4</text>
<text x="115.3" y="119">74HC595_sorted</text>
<text x="132" y="119">U2</text>
<text x="218.9" y="115.2">VIN</text>
<text x="218.9" y="117.7">GND</text>
<text x="50.1" y="125.8">J2 Conn_01x03_Pin</text>
<text x="66.2" y="121.8">TP1</text>
<text x="81.8" y="127.9">GND</text>
<text x="94.2" y="128.1">R1</text>
<text x="104.3" y="128.1">R5</text>
<text x="223.5" y="129.1">GND</text>
<text x="110.2" y="164.7">GND</text>
<text x="83.6" y="172.6">J3</text>
<text x="96.6" y="170.8">BTN1</text>
<text x="97.1" y="168.2">SW_Push</text>
<text x="82.8" y="179.4">Conn_01x03_Pin</text>
<text x="83.3" y="177.1">~{CS2}|GB30|~{RST}</text>
</g>
<g font-size="1.8" fill="#a90000">
<text x="199.1" y="22.9" transform="rotate(-90 199.1 22.9)">3</text>
<text x="201.7" y="22.9" transform="rotate(-90 201.7 22.9)">2</text>
<text x="204.2" y="22.9" transform="rotate(-90 204.2 22.9)">1</text>
<text x="55.8" y="35.3">4</text>
<text x="55.8" y="32.8">5</text>
<text x="55.8" y="30.2">6</text>
<text x="95.8" y="35.3">3</text>
<text x="181.8" y="30.2">2</text>
<text x="185.1" y="30.2">1</text>
<text x="55.8" y="40.4">2</text>
<text x="55.8" y="37.8">3</text>
<text x="95.8" y="40.4">1</text>
<text x="103.4" y="37.8">2</text>
<text x="215.2" y="37.8">1</text>
<text x="215.2" y="40.4">2</text>
<text x="55.8" y="42.9">1</text>
<text x="152.3" y="45.5">1</text>
<text x="158.7" y="45.5">2</text>
<text x="162.5" y="42.9">1</text>
<text x="168.8" y="42.9">2</text>
<text x="215.2" y="42.9">3</text>
<text x="215.2" y="45.5">4</text>
<text x="113.6" y="51.8">9</text>
<text x="131.4" y="51.8">8</text>
<text x="144.7" y="48">1</text>
<text x="151.1" y="48">2</text>
<text x="215.2" y="48">5</text>
<text x="215.2" y="50.5">6</text>
<text x="215.2" y="53.1">7</text>
<text x="113" y="54.4">10</text>
<text x="113" y="56.9">11</text>
<text x="113" y="59.4">12</text>
<text x="131.4" y="59.4">5</text>
<text x="131.4" y="56.9">6</text>
<text x="131.4" y="54.4">7</text>
<text x="215.2" y="55.6">8</text>
<text x="215.2" y="58.2">9</text>
<text x="113" y="62">13</text>
<text x="113" y="64.5">14</text>
<text x="131.4" y="64.5">3</text>
<text x="131.4" y="62">4</text>
<text x="214.6" y="60.7">10</text>
<text x="214.6" y="63.2">11</text>
<text x="214.6" y="65.8">12</text>
<text x="113" y="67.1">15</text>
<text x="113" y="69.6">16</text>
<text x="131.4" y="69.6">1</text>
<text x="131.4" y="67.1">2</text>
<text x="214.6" y="68.3">13</text>
<text x="214.6" y="70.9">14</text>
<text x="214.6" y="73.4">15</text>
<text x="214.6" y="75.9">16</text>
<text x="214.6" y="78.5">17</text>
<text x="214.6" y="81">18</text>
<text x="214.6" y="83.6">19</text>
<text x="214.6" y="86.1">20</text>
<text x="214.6" y="88.6">21</text>
<text x="113" y="95">10</text>
<text x="113.6" y="92.5">9</text>
<text x="131.4" y="95">7</text>
<text x="131.4" y="92.5">8</text>
<text x="214.6" y="91.2">22</text>
<text x="214.6" y="93.7">23</text>
<text x="113" y="97.5">11</text>
<text x="113" y="100.1">12</text>
<text x="131.4" y="100.1">5</text>
<text x="131.4" y="97.5">6</text>
<text x="214.6" y="96.3">24</text>
<text x="214.6" y="98.8">25</text>
<text x="214.6" y="101.3">26</text>
<text x="113" y="102.6">13</text>
<text x="113" y="105.2">14</text>
<text x="113" y="107.7">15</text>
<text x="131.4" y="107.7">2</text>
<text x="131.4" y="105.2">3</text>
<text x="131.4" y="102.6">4</text>
<text x="214.6" y="103.9">27</text>
<text x="214.6" y="106.4">28</text>
<text x="113" y="110.2">16</text>
<text x="131.4" y="110.2">1</text>
<text x="214.6" y="109">29</text>
<text x="214.6" y="111.5">30</text>
<text x="79.9" y="114">1</text>
<text x="79.9" y="116.6">2</text>
<text x="79.9" y="119.1">3</text>
<text x="214.6" y="114">31</text>
<text x="214.6" y="116.6">32</text>
<text x="51.8" y="120.7" transform="rotate(-90 51.8 120.7)">1</text>
<text x="54.4" y="120.7" transform="rotate(-90 54.4 120.7)">2</text>
<text x="56.9" y="120.7" transform="rotate(-90 56.9 120.7)">3</text>
<text x="79.9" y="121.7">4</text>
<text x="92.5" y="122" transform="rotate(-90 92.5 122)">2</text>
<text x="102.6" y="122" transform="rotate(-90 102.6 122)">2</text>
<text x="220.7" y="124.4" transform="rotate(-90 220.7 124.4)">MP</text>
<text x="92.5" y="128.3" transform="rotate(-90 92.5 128.3)">1</text>
<text x="102.6" y="128.3" transform="rotate(-90 102.6 128.3)">1</text>
<text x="97.1" y="164.8">1</text>
<text x="104.7" y="164.8">2</text>
<text x="87.4" y="170.3" transform="rotate(-90 87.4 170.3)">1</text>
<text x="89.9" y="170.3" transform="rotate(-90 89.9 170.3)">2</text>
<text x="92.5" y="170.3" transform="rotate(-90 92.5 170.3)">3</text>
</g>
<g font-size="1.8" fill="#0000c2">
<text x="46.9" y="31.3">+3V3</text>
<text x="48.2" y="33.9">~{CS}</text>
<text x="228.9" y="33.8">GB ~40mA/5V</text>
<text x="228.9" y="35.8">GBA ~80mA/3V3</text>
<text x="243.5" y="33.8">(max.200mW)</text>
<text x="245.8" y="35.8">(max.270mW)</text>
<text x="47.4" y="36.4">MOSI</text>
<text x="47.6" y="39">SCK</text>
<text x="47.6" y="41.5">MISO</text>
<text x="229.1" y="41">Arduino</text>
<text x="237.4" y="41">Clock=16</text>
<text x="247.7" y="41">MHz/4</text>
<text x="255.2" y="41">(SPI-Divider)</text>
<text x="47.7" y="44">GND</text>
<text x="229.1" y="43">GB-Clock=4</text>
<text x="242.4" y="43">MHZ</text>
<text x="36.9" y="49.4">Micro_SD_Card_SPI</text>
<text x="118.4" y="82.5">VCC 2-6V</text>
<text x="129.4" y="82.5">tolerant</text>
<text x="118.4" y="84.6">but</text>
<text x="118.4" y="86.6">&amp;</text>
<text x="121.1" y="86.6">more</text>
<text x="122.6" y="84.6">3V3</text>
<text x="127" y="86.6">energy</text>
<text x="127.2" y="84.6">is</text>
<text x="130" y="84.6">ok</text>
<text x="134.4" y="86.6">efficient</text>
<text x="229.9" y="112.8">~{RES}-&gt;VCC(active-low)=</text>
<text x="255" y="112.8">~{CS2}(D0GBA)</text>
<text x="229.9" y="115.3">VIN(analog</text>
<text x="241.3" y="115.3">A1-5th</text>
<text x="249.4" y="115.3">sound-ch</text>
<text x="260.1" y="115.3">GB)=IRQ(D12</text>
<text x="273.9" y="115.3">GBA)</text>
<text x="50.4" y="127.9">IRQ|GB31|AUD</text>
<text x="76.3" y="126.8" transform="rotate(-90 76.3 126.8)">I2C(RTC/Disp)</text>
</g>
<g font-size="1.8" fill="#840084">
<text x="225.7" y="94.2" transform="rotate(-90 225.7 94.2)">GameBoy_Cartridge_MountingPin</text>
<text x="227.9" y="122.8" transform="rotate(-90 227.9 122.8)">Gekkio_Connector_PCBEdge:GameBoy_Cartridge_AGS_1x32-1MP_P1.50mm_Socket_Horizontal</text>
</g>
<g font-size="1.4" fill="#006464">
<text x="67.2" y="59.1">Arduino_Nano_v3.x_sorted</text>
<text x="59.7" y="65.8">A1</text>
<text x="62.7" y="71.8">D0/PD0/TX</text>
<text x="65.5" y="68.6" transform="rotate(-90 65.5 68.6)">+5V</text>
<text x="68" y="68.4" transform="rotate(-90 68 68.4)">D11</text>
<text x="70.6" y="68.6" transform="rotate(-90 70.6 68.6)">GND</text>
<text x="74.4" y="68.4" transform="rotate(-90 74.4 68.4)">D12</text>
<text x="76.9" y="68.4" transform="rotate(-90 76.9 68.4)">D13</text>
<text x="79.5" y="68.2" transform="rotate(-90 79.5 68.2)">~{RST}</text>
<text x="62.7" y="74.4">D1/PD1/RX</text>
<text x="62.7" y="76.9">~{RST}/PB6</text>
<text x="78.7" y="75.7">GND</text>
<text x="79.4" y="73.1">VIN</text>
<text x="62.7" y="79.5">GND</text>
<text x="62.7" y="82">D2/PD2/INT0</text>
<text x="75.1" y="78.2">~{RST}/PB6</text>
<text x="76" y="83.3">A7/PC7</text>
<text x="78.7" y="80.7">+5V</text>
<text x="62.7" y="84.5">D3/PD3/INT1</text>
<text x="62.7" y="87.1">D4/PD4</text>
<text x="62.7" y="89.6">D5/PD5</text>
<text x="72.2" y="88.4">A5/PC5/SCL</text>
<text x="76" y="85.8">A6/PC6</text>
<text x="62.7" y="94.7">D7/PD7</text>
<text x="62.7" y="92.2">D6/PD6</text>
<text x="72.1" y="90.9">A4/PC4/SDA</text>
<text x="76" y="96">A2/PC2</text>
<text x="76" y="93.4">A3/PC3</text>
<text x="62.7" y="97.2">D8/PB0</text>
<text x="62.7" y="99.8">D9/PB1</text>
<text x="76" y="101.1">A0/PC0</text>
<text x="76" y="98.5">A1/PC1</text>
<text x="62.7" y="102.3">D10/PB2/SS</text>
<text x="62.7" y="104.9">D11/PB3/MOSI</text>
<text x="62.7" y="107.4">D12/PB4/MISO</text>
<text x="77.8" y="106.1">+3V3</text>
<text x="78.2" y="103.6">AREF</text>
<text x="70.9" y="108.7">D13/PB5/SCK</text>
</g>
<g font-size="1.4" fill="#a90000">
<text x="64.5" y="64.6" transform="rotate(-90 64.5 64.6)">27</text>
<text x="67.1" y="64.6" transform="rotate(-90 67.1 64.6)">14</text>
<text x="69.6" y="64.6" transform="rotate(-90 69.6 64.6)">29</text>
<text x="73.4" y="64.6" transform="rotate(-90 73.4 64.6)">15</text>
<text x="75.9" y="64.6" transform="rotate(-90 75.9 64.6)">16</text>
<text x="78.5" y="64.6" transform="rotate(-90 78.5 64.6)">28</text>
<text x="60.4" y="70.9">1</text>
<text x="60.4" y="73.4">2</text>
<text x="60.4" y="75.9">3</text>
<text x="82.7" y="77.2">28</text>
<text x="82.7" y="74.7">29</text>
<text x="82.7" y="72.1">30</text>
<text x="60.4" y="78.5">4</text>
<text x="60.4" y="81">5</text>
<text x="60.4" y="83.6">6</text>
<text x="82.7" y="82.3">26</text>
<text x="82.7" y="79.8">27</text>
<text x="60.4" y="86.1">7</text>
<text x="60.4" y="88.6">8</text>
<text x="82.7" y="89.9">23</text>
<text x="82.7" y="87.4">24</text>
<text x="82.7" y="84.8">25</text>
<text x="59.9" y="93.7">10</text>
<text x="60.4" y="91.2">9</text>
<text x="82.7" y="95">21</text>
<text x="82.7" y="92.5">22</text>
<text x="59.9" y="96.3">11</text>
<text x="59.9" y="98.8">12</text>
<text x="59.9" y="101.3">13</text>
<text x="82.7" y="100.1">19</text>
<text x="82.7" y="97.5">20</text>
<text x="59.9" y="103.9">14</text>
<text x="59.9" y="106.4">15</text>
<text x="82.7" y="107.7">16</text>
<text x="82.7" y="105.2">17</text>
<text x="82.7" y="102.6">18</text>
</g>
<text font-size=".5" fill="#840000" x="219.5" y="121.5">Mounting</text>
</svg>
